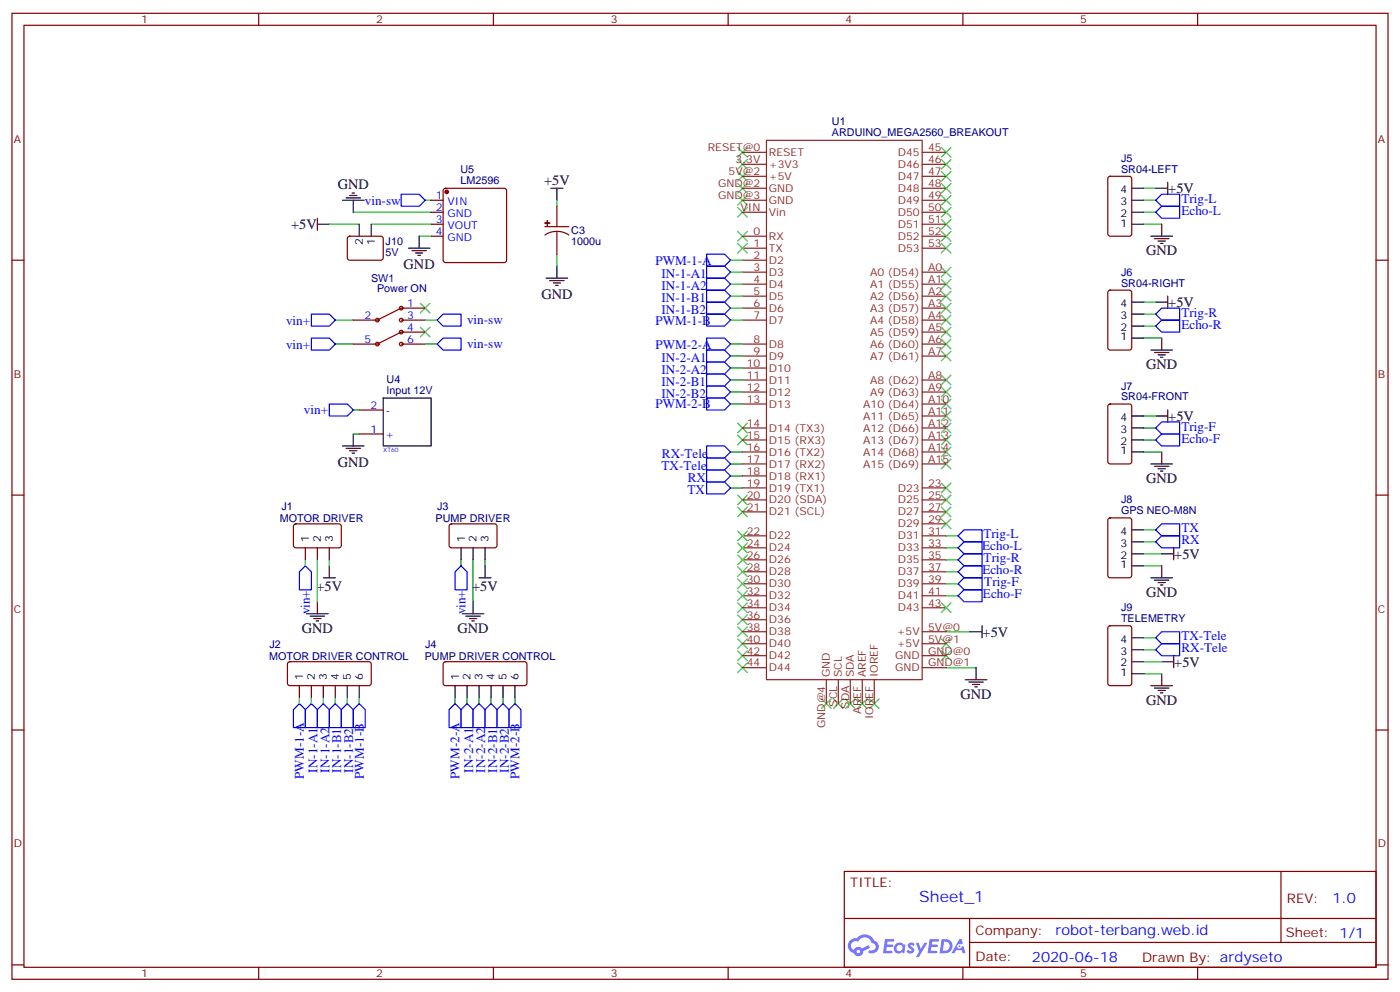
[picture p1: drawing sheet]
<svg xmlns="http://www.w3.org/2000/svg" width="412mm" height="292mm" viewBox="0 0 412 292" stroke-linecap="round" stroke-linejoin="round" font-family="sans-serif">
<g fill="none" stroke="#870000" stroke-width=".35">
<path d="M3.5 3.9h405.4v284.4h-405.4zM7.1 7.4h398.2v277.3h-398.2zM76.2 3.9v3.5M145.3 3.9v3.5M214.5 3.9v3.5M283.6 3.9v3.5M352.8 3.9v3.5M3.5 76.6h3.6M405.3 76.6h3.6M3.5 145.7h3.6M405.3 145.7h3.6M3.5 214.9h3.6"/>
<path d="M405.3 214.9h3.6M248.7 256.5h156.6v28.2h-156.6zM377.3 256.5v20.9M248.7 270.4h156.5M285.6 277.4h119.6M285.6 270.4v14.1M3.5 284h3.6M76.2 284.7v3.6M145.3 284.7v3.6M214.5 284.7v3.6M283.6 284.7v3.6M352.8 284.7v3.6"/>
<path d="M405.3 284h3.6"/>
</g>
<g fill="#5487ff">
<path d="M267.7 277.7a1.22 1.22 0 0 1 1.7 .2l-.4 .6a.47 .47 0 0 0-.3-.4 .47 .47 0 0 0-.5 .2l.1 .2a1.14 1.14 0 0 1 .8 1.8 1.14 1.14 0 0 1-1.9 0l-.2-.2 .5-.6 .7 .5a.29 .29 0 0 0 .3-.3 .29 .29 0 0 0-.2-.3 1.04 1.04 0 0 1-.6-1.7z"/>
<path d="M260.7 276.4h2.4l.3 .2-.2 .5-1.8 .1-.1 .8h1.5l.3 .4-.3 .4h-1.6l-.2 1.1h1.7l.2 .3-.2 .3-2.6 .1z"/>
<path d="M273.8 276.4h2.4l.3 .2-.1 .5-1.8 .1-.2 .8h1.6l.3 .4-.4 .4h-1.6l-.1 1.1h1.7l.2 .3-.2 .3-2.6 .1z"/>
<path d="M282.6 276.4h.7l.3 1.3-.6 .3a.69 .69 0 0 0-1 .3 .69 .69 0 0 0 .4 .9 .69 .69 0 0 0 .9-.6l.5-.2 .6 2.2h-.8l-.2-.9h-1.8l-.5 .9h-.8z"/>
<path d="M269.8 277.5h.8l.6 1.8 1.1-1.8h.9l-2.6 4.2h-.8l.9-1.5z"/>
<path d="M277.4 276.4l-.6 4.2h1.3a2.11 2.11 0 0 0 2.5-2.1 2.11 2.11 0 0 0-2.5-2.1zM278.1 277.2a1.39 1.39 0 0 1 1.7 1.4 1.39 1.39 0 0 1-1.8 1.3h-.3z"/>
<path d="M263.7 278.1a1.54 1.54 0 0 0-.1 2.1 1.54 1.54 0 0 0 2.2 .1l.6 .3 .3-2.3-.2-.3h-.4a1.49 1.49 0 0 0-2.4 .1zM264 279.1a.94 .94 0 0 1 1.8 0 .94 .94 0 0 1-1.8 0z"/>
<path d="M250.4 276.8a2.18 2.18 0 0 0 1.1 3.7 1.44 1.44 0 0 0 1.6 .9 1.44 1.44 0 0 0 1.2-1.4l2-1-.5-.8-1.9 1a1.47 1.47 0 0 0-2.4 .4 1.39 1.39 0 0 1-.7-1.9 1.39 1.39 0 0 1 2-.5 2.12 2.12 0 0 1 2.2-1.3 2.12 2.12 0 0 1 1.9 1.7 1.14 1.14 0 0 1 1.1 1.4 1.14 1.14 0 0 1-1.7 .7 .43 .43 0 0 0-.5 .4 .43 .43 0 0 0 .4 .5 1.98 1.98 0 0 0 2.5-1.2 1.98 1.98 0 0 0-1.2-2.6 3.1 3.1 0 0 0-5.3-.6l-.9 .1zM252.3 280.1a.55 .55 0 0 1 1.1 0 .55 .55 0 0 1-1.1 0z"/>
<circle cx="282.6" cy="278.5" r=".26"/>
</g>
<g fill="none" stroke="#000" stroke-width=".35">
<path d="M100.9 58.9h6.3M102 58.2h4.2M103 57.5h2.1M103.7 56.8h.7M104.1 58.9v3.6M162.3 55.4h3.5M164 55.4v3.5M333.4 55.4h3.5M333.4 58.9h3.5M340.4 55.4h3.6M344 53.7v3.5M93.5 66h3.5"/>
<path d="M93.5 64.2v3.6M105.8 66v3.5M109.4 66v3.5M120.3 73.1h6.3M121.4 73.8h4.2M122.4 74.5h2.1M123.1 75.2h.7M123.5 69.5v3.6M164 78.4v3.5M333.4 66h3.5M333.4 62.5h3.5M339 69.5h6.4"/>
<path d="M340.1 70.2h4.2M341.1 70.9h2.2M341.8 71.6h.7M342.2 66v3.5M160.9 81.9h6.3M161.9 82.6h4.3M163 83.3h2.1M163.7 84h.7M333.4 88.9h3.5M333.4 99.5h3.5M333.4 96h3.5M333.4 92.5h3.5"/>
<path d="M340.4 88.9h3.6M342.2 99.5v3.5M344 87.2v3.5M112.9 117.2h14.1v14.1h-14.1zM339 103h6.4M340.1 103.8h4.2M341.1 104.5h2.2M341.8 105.2h.7M100.9 131.3h6.3M102 132h4.2M103 132.7h2.1M103.7 133.4h.7"/>
<path d="M104.1 127.7v3.6M333.4 122.4h3.5M333.4 133h3.5M333.4 129.5h3.5M333.4 126h3.5M339 136.6h6.4M340.1 137.3h4.2M340.4 122.4h3.6M341.1 138h2.2M341.8 138.7h.7M342.2 133v3.6M344 120.7v3.5"/>
<path d="M333.4 159.5h3.5M333.4 156h3.5M90 161.3v3.5M93.5 161.3v3.5M93.5 177.1v3.6M95.2 170.1h3.6M97 161.3v3.5M97 166.5v3.6M135.8 161.3v3.5M139.3 161.3v3.5M139.3 177.1v3.6M141.1 170.1h3.5"/>
<path d="M142.9 161.3v3.5M142.9 166.5v3.6M333.4 163h3.5M333.4 166.5h3.5M339 170.1h6.4M340.1 170.8h4.2M341.1 171.5h2.2M341.8 172.2h.7M342.2 166.5v3.6M342.2 163h3.5M345.7 161.3v3.5M90.3 180.7h6.4"/>
<path d="M91.4 181.4h4.2M92.4 182.1h2.1M93.1 182.8h.7M136.2 180.7h6.3M137.2 181.4h4.3M138.3 182.1h2.1M139 182.8h.7M285.8 185.9h3.5M287.5 196.5v3.6M289.3 184.2v3.5M333.4 194.8h3.5M333.4 198.3h3.5"/>
<path d="M333.4 191.2h3.5M333.4 187.7h3.5M342.2 198.3v3.5M342.2 194.8h3.5M345.7 193v3.5M88.2 201.8v3.6M91.7 201.8v3.6M95.2 201.8v3.6M98.8 201.8v3.6M102.3 201.8v3.6M105.8 201.8v3.6M134.1 201.8v3.6"/>
<path d="M137.6 201.8v3.6M141.1 201.8v3.6M144.6 201.8v3.6M148.2 201.8v3.6M151.7 201.8v3.6M284.3 200.1h6.4M285.4 200.8h4.2M286.5 201.5h2.1M287.2 202.2h.7M339 201.8h6.4M340.1 202.5h4.2M341.1 203.2h2.2"/>
<path d="M341.8 203.9h.7"/>
</g>
<g fill="none" stroke="#008700" stroke-width=".35">
<path d="M125.2 58.9h1.8M164 58.9v1.8M336.9 58.9h3.5M336.9 55.4h3.5M97 66h8.8M104.1 62.5h22.9M109.4 66h17.6M123.5 69.5h3.5M164 74.8v3.6M215.2 76.6h3.5M336.9 66h5.3M336.9 62.5h3.5"/>
<path d="M98.8 94.2h5.3M125.2 94.2h3.6M215.2 94.2h3.5M215.2 80.1h3.5M215.2 83.6h3.5M215.2 87.2h3.5M215.2 90.7h3.5M336.9 88.9h3.5M336.9 92.5h3.5M336.9 96h3.5M336.9 99.5h5.3M98.8 101.3h5.3"/>
<path d="M125.2 101.3h3.6M215.2 101.3h3.5M215.2 104.8h3.5M215.2 108.3h3.5M215.2 111.9h3.5M215.2 115.4h3.5M215.2 118.9h3.5M104.1 120.7h1.7M104.1 127.7h1.7M215.2 133h3.5M215.2 136.6h3.5M336.9 122.4h3.5"/>
<path d="M336.9 126h3.5M336.9 129.5h3.5M336.9 133h5.3M215.2 143.6h3.5M215.2 140.1h3.5M278.7 157.7h3.5M336.9 159.5h3.5M336.9 156h3.5M90 164.8v1.7M93.5 164.8v12.3M97 164.8v1.7M135.8 164.8v1.7"/>
<path d="M139.3 164.8v12.3M142.9 164.8v1.7M278.7 175.4h3.5M278.7 171.8h3.5M278.7 168.3h3.5M278.7 164.8h3.5M278.7 161.3h3.5M336.9 166.5h5.3M336.9 163h5.3M278.7 196.5h8.8M278.7 185.9h7.1M336.9 194.8h5.3"/>
<path d="M336.9 198.3h5.3M336.9 187.7h3.5M336.9 191.2h3.5M88.2 205.4v1.7M91.7 205.4v1.7M95.2 205.4v1.7M98.8 205.4v1.7M102.3 205.4v1.7M105.8 205.4v1.7M134.1 205.4v1.7M137.6 205.4v1.7M141.1 205.4v1.7"/>
<path d="M144.6 205.4v1.7M148.2 205.4v1.7M151.7 205.4v1.7"/>
</g>
<g fill="none" stroke="#00f" stroke-width=".35">
<path d="M118.2 57.2h5.3l1.7 1.7-1.7 1.8h-5.3zM340.4 58.9l1.8-1.7h5.3v3.5h-5.3zM208.1 78.4h5.3l1.8 1.7-1.8 1.8h-5.3zM208.1 74.8h5.3l1.8 1.8-1.8 1.8h-5.3zM342.2 60.7h5.3v3.5h-5.3l-1.8-1.7zM91.7 99.5h5.3l1.8 1.8-1.8 1.7h-5.3zM91.7 92.5h5.3l1.8 1.7-1.8 1.8h-5.3zM128.8 94.2l1.7-1.7h5.3v3.5h-5.3zM208.1 99.5h5.3l1.8 1.8-1.8 1.7h-5.3zM208.1 88.9h5.3l1.8 1.8-1.8 1.8h-5.3zM208.1 85.4h5.3l1.8 1.8-1.8 1.7h-5.3zM208.1 81.9h5.3l1.8 1.7-1.8 1.8h-5.3z"/>
<path d="M208.1 92.5h5.3l1.8 1.7-1.8 1.8h-5.3zM340.4 92.5l1.8-1.8h5.3v3.5h-5.3zM342.2 94.2h5.3v3.6h-5.3l-1.8-1.8zM97 118.9h5.3l1.8 1.8-1.8 1.7h-5.3zM128.8 101.3l1.7-1.8h5.3v3.5h-5.3zM208.1 117.2h5.3l1.8 1.7-1.8 1.8h-5.3zM208.1 103h5.3l1.8 1.8-1.8 1.8h-5.3zM208.1 106.6h5.3l1.8 1.7-1.8 1.8h-5.3zM208.1 110.1h5.3l1.8 1.8-1.8 1.7h-5.3zM208.1 113.6h5.3l1.8 1.8-1.8 1.8h-5.3zM208.1 138.3h5.3l1.8 1.8-1.8 1.8h-5.3zM208.1 134.8h5.3l1.8 1.8-1.8 1.7h-5.3z"/>
<path d="M208.1 131.3h5.3l1.8 1.7-1.8 1.8h-5.3zM340.4 126l1.8-1.8h5.3v3.5h-5.3zM342.2 127.7h5.3v3.6h-5.3l-1.8-1.8zM208.1 141.9h5.3l1.8 1.7-1.8 1.8h-5.3zM282.2 157.7l1.8-1.7h5.3v3.5h-5.3zM340.4 156l1.8-1.8h5.3v3.5h-5.3zM342.2 157.7h5.3v3.6h-5.3l-1.8-1.8zM90 166.5l1.7 1.8v5.3h-3.5v-5.3zM135.8 166.5l1.8 1.8v5.3h-3.5v-5.3zM282.2 161.3l1.8-1.8h5.3v3.5h-5.3zM282.2 164.8l1.8-1.8h5.3v3.5h-5.3zM282.2 168.3l1.8-1.8h5.3v3.6h-5.3z"/>
<path d="M282.2 171.8l1.8-1.7h5.3v3.5h-5.3zM282.2 175.4l1.8-1.8h5.3v3.5h-5.3zM340.4 187.7l1.8-1.8h5.3v3.6h-5.3zM340.4 191.2l1.8-1.7h5.3v3.5h-5.3zM88.2 207.1l1.8 1.8v5.3h-3.6v-5.3zM91.7 207.1l1.8 1.8v5.3h-3.5v-5.3zM95.2 207.1l1.8 1.8v5.3h-3.5v-5.3zM98.8 207.1l1.7 1.8v5.3h-3.5v-5.3zM102.3 207.1l1.8 1.8v5.3h-3.6v-5.3zM104.1 208.9l1.7-1.8 1.8 1.8v5.3h-3.5zM134.1 207.1l1.7 1.8v5.3h-3.5v-5.3zM137.6 207.1l1.7 1.8v5.3h-3.5v-5.3z"/>
<path d="M141.1 207.1l1.8 1.8v5.3h-3.6v-5.3zM144.6 207.1l1.8 1.8v5.3h-3.5v-5.3zM148.2 207.1l1.7 1.8v5.3h-3.5v-5.3zM151.7 207.1l1.8 1.8v5.3h-3.6v-5.3z"/>
</g>
<g fill="none" stroke="#3c3" stroke-width=".35">
<path d="M217.3 57.5l2.8 2.9M217.3 54l2.8 2.8M217.3 50.5l2.8 2.8M217.3 47l2.8 2.8M217.3 43.4l2.8 2.8M220.1 57.5l-2.8 2.9M220.1 54l-2.8 2.8M220.1 50.5l-2.8 2.8M220.1 47l-2.8 2.8M220.1 43.4l-2.8 2.8M277.3 43.4l2.8 2.8M277.3 47l2.8 2.8"/>
<path d="M277.3 50.5l2.8 2.8M277.3 54l2.8 2.8M277.3 57.5l2.8 2.9M280.1 43.4l-2.8 2.8M280.1 47l-2.8 2.8M280.1 50.5l-2.8 2.8M280.1 54l-2.8 2.8M280.1 57.5l-2.8 2.9M217.3 68.1l2.8 2.8M217.3 61.1l2.8 2.8M217.3 71.6l2.8 2.9M220.1 68.1l-2.8 2.8"/>
<path d="M220.1 61.1l-2.8 2.8M220.1 71.6l-2.8 2.9M277.3 61.1l2.8 2.8M277.3 64.6l2.8 2.8M277.3 68.1l2.8 2.8M277.3 71.6l2.8 2.9M277.3 78.7l2.8 2.8M280.1 61.1l-2.8 2.8M280.1 64.6l-2.8 2.8M280.1 68.1l-2.8 2.8M280.1 71.6l-2.8 2.9M280.1 78.7l-2.8 2.8"/>
<path d="M123.8 96.3l2.8 2.9M123.8 89.3l2.8 2.8M126.6 96.3l-2.8 2.9M126.6 89.3l-2.8 2.8M277.3 82.2l2.8 2.9M277.3 85.8l2.8 2.8M277.3 89.3l2.8 2.8M277.3 92.8l2.8 2.8M277.3 96.3l2.8 2.9M277.3 99.9l2.8 2.8M280.1 82.2l-2.8 2.9M280.1 85.8l-2.8 2.8"/>
<path d="M280.1 89.3l-2.8 2.8M280.1 92.8l-2.8 2.8M280.1 96.3l-2.8 2.9M280.1 99.9l-2.8 2.8M277.3 103.4l2.8 2.8M277.3 110.5l2.8 2.8M277.3 114l2.8 2.8M277.3 117.5l2.8 2.8M280.1 103.4l-2.8 2.8M280.1 110.5l-2.8 2.8M280.1 114l-2.8 2.8M280.1 117.5l-2.8 2.8"/>
<path d="M217.3 128.1l2.8 2.8M217.3 124.6l2.8 2.8M220.1 124.6l-2.8 2.8M220.1 128.1l-2.8 2.8M277.3 121l2.8 2.9M277.3 124.6l2.8 2.8M277.3 128.1l2.8 2.8M277.3 131.6l2.8 2.8M277.3 135.1l2.8 2.9M280.1 121l-2.8 2.9M280.1 124.6l-2.8 2.8M280.1 128.1l-2.8 2.8"/>
<path d="M280.1 131.6l-2.8 2.8M280.1 135.1l-2.8 2.9M217.3 149.3l2.8 2.8M217.3 145.7l2.8 2.9M217.3 156.3l2.8 2.8M217.3 159.8l2.8 2.9M220.1 145.7l-2.8 2.9M220.1 149.3l-2.8 2.8M220.1 156.3l-2.8 2.8M220.1 159.8l-2.8 2.9M277.3 142.2l2.8 2.8M277.3 145.7l2.8 2.9"/>
<path d="M277.3 149.3l2.8 2.8M277.3 152.8l2.8 2.8M280.1 142.2l-2.8 2.8M280.1 145.7l-2.8 2.9M280.1 149.3l-2.8 2.8M280.1 152.8l-2.8 2.8M217.3 177.5l2.8 2.8M217.3 163.4l2.8 2.8M217.3 166.9l2.8 2.8M217.3 170.4l2.8 2.8M217.3 174l2.8 2.8M220.1 170.4l-2.8 2.8"/>
<path d="M220.1 174l-2.8 2.8M220.1 177.5l-2.8 2.8M220.1 163.4l-2.8 2.8M220.1 166.9l-2.8 2.8M277.3 177.5l2.8 2.8M280.1 177.5l-2.8 2.8M217.3 181l2.8 2.8M217.3 184.5l2.8 2.9M217.3 188.1l2.8 2.8M217.3 191.6l2.8 2.8M217.3 195.1l2.8 2.8M220.1 181l-2.8 2.8"/>
<path d="M220.1 184.5l-2.8 2.9M220.1 188.1l-2.8 2.8M220.1 191.6l-2.8 2.8M220.1 195.1l-2.8 2.8M277.3 188.1l2.8 2.8M277.3 191.6l2.8 2.8M280.1 188.1l-2.8 2.8M280.1 191.6l-2.8 2.8M242 205.7l2.8 2.8M244.8 205.7l-2.8 2.8M245.5 205.7l2.9 2.8M248.4 205.7l-2.9 2.8"/>
<path d="M249.1 205.7l2.8 2.8M251.9 205.7l-2.8 2.8M252.6 205.7l2.8 2.8M255.4 205.7l-2.8 2.8M256.1 205.7l2.8 2.8M258.9 205.7l-2.8 2.8"/>
</g>
<g fill="none" stroke="#870000" stroke-width=".35">
<path d="M127 58.9h3.5M130.8 55.6l.4-.2h17.3l.5 .2 .2 .5v20.5l-.2 .5-.5 .2h-17.3l-.5-.2-.2-.5v-20.5zM326.6 52.1l.4-.2h5.7l.6 .4 .1 16.5-.5 .7h-5.9l-.6-.4-.1-16.5zM102.5 69.7l.5-.2 9.5 .1 .4 .6-.1 6-.6 .4-9.5-.1-.4-.6v-5.7zM127 62.5h3.5M127 66h3.5M127 69.5h3.5M160.5 66.7h7.1M164 68.1l1.9 .3 1.7 .8M164 68.1l-1.8 .3-1.7 .8M164 60.7v6M164 68.1v6.7"/>
<path d="M118.2 94.2h7M125.2 90.7h-7l-7.1 3.5h-7M125.2 97.8h-7l-7.1 3.5h-7M326.6 85.6l.4-.2h5.7l.6 .4 .1 16.5-.5 .7h-5.9l-.6-.4-.1-16.5zM118.2 101.3h7M326.6 119.1l.4-.2h5.7l.6 .5 .1 16.5-.5 .6-5.9 .1-.6-.5-.1-16.5zM105.8 127.7h7.1M105.8 120.7h7.1M86.7 154.4l.4-.2 13 .1 .4 .6v5.9l-.7 .5-12.9-.1-.5-.7v-5.6zM132.5 154.4l.5-.2 13 .1 .4 .6-.1 5.9-.6 .5-13-.1-.4-.7v-5.6zM326.6 152.6l.4-.2h5.7l.6 .5 .1 16.5-.5 .6-5.9 .1-.6-.5-.1-16.5zM84.9 195l.5-.2h23.5l.5 .7-.1 5.9-.6 .4h-23.6l-.4-.7v-5.6z"/>
<path d="M130.8 195l.4-.2h23.6l.4 .7v5.9l-.7 .4h-23.5l-.5-.7v-5.6zM326.6 184.4l.4-.2h5.7l.6 .4 .1 16.5-.5 .7h-5.9l-.6-.4-.1-16.5z"/>
<circle cx="111.1" cy="94.2" r=".53"/>
<circle cx="118.2" cy="90.7" r=".53"/>
<circle cx="118.2" cy="94.2" r=".53"/>
<circle cx="118.2" cy="97.8" r=".53"/>
<circle cx="111.1" cy="101.3" r=".53"/>
<circle cx="118.2" cy="101.3" r=".53"/>
</g>
<g fill="#870000" stroke="#870000" stroke-width=".35">
<path d="M160.5 65.7h1.4z"/>
<path d="M161.2 64.9l.1 1.5z"/>
<circle cx="131.6" cy="56.5" r=".53"/>
</g>
<g fill="none" stroke="#8c2424" stroke-width=".35">
<path d="M218.7 48.4h7.1M218.7 55.4h7.1M218.7 44.8h7.1M218.7 51.9h7.1M218.7 58.9h7.1M225.8 41.3h45.8v158.8h-45.8zM271.6 48.4h7.1M271.6 55.4h7.1M271.6 44.8h7.1M271.6 51.9h7.1M271.6 58.9h7.1M218.7 73.1h7.1"/>
<path d="M218.7 69.5h7.1M218.7 76.6h7.1M218.7 62.5h7.1M271.6 73.1h7.1M271.6 69.5h7.1M271.6 62.5h7.1M271.6 66h7.1M218.7 80.1h7.1M218.7 87.2h7.1M218.7 83.6h7.1M218.7 94.2h7.1M218.7 90.7h7.1"/>
<path d="M271.6 80.1h7.1M271.6 87.2h7.1M271.6 83.6h7.1M271.6 94.2h7.1M271.6 90.7h7.1M271.6 97.8h7.1M218.7 104.8h7.1M218.7 101.3h7.1M218.7 111.9h7.1M218.7 108.3h7.1M218.7 118.9h7.1M218.7 115.4h7.1"/>
<path d="M271.6 104.8h7.1M271.6 101.3h7.1M271.6 111.9h7.1M271.6 118.9h7.1M271.6 115.4h7.1M218.7 129.5h7.1M218.7 126h7.1M218.7 136.6h7.1M218.7 133h7.1M271.6 129.5h7.1M271.6 126h7.1M271.6 136.6h7.1"/>
<path d="M271.6 133h7.1M271.6 122.4h7.1M218.7 143.6h7.1M218.7 140.1h7.1M218.7 150.7h7.1M218.7 147.1h7.1M218.7 157.7h7.1M271.6 143.6h7.1M271.6 150.7h7.1M271.6 147.1h7.1M271.6 157.7h7.1M271.6 154.2h7.1"/>
<path d="M218.7 161.3h7.1M218.7 164.8h7.1M218.7 168.3h7.1M218.7 171.8h7.1M218.7 175.4h7.1M218.7 178.9h7.1M271.6 161.3h7.1M271.6 164.8h7.1M271.6 168.3h7.1M271.6 171.8h7.1M271.6 175.4h7.1M271.6 178.9h7.1"/>
<path d="M218.7 182.4h7.1M218.7 185.9h7.1M218.7 189.5h7.1M218.7 193h7.1M218.7 196.5h7.1M271.6 185.9h7.1M271.6 189.5h7.1M271.6 193h7.1M271.6 196.5h7.1M243.4 200.1v7M246.9 200.1v7M250.5 200.1v7"/>
<path d="M254 200.1v7M257.5 200.1v7"/>
</g>
<text font-size="4.6" fill="#00f" x="270.8" y="265.5">Sheet_1</text>
<g font-size="4.2">
<text x="99.5" y="55.7">GND</text>
<text x="160.3" y="54.4">+5V</text>
<text x="344.1" y="56.9">+5V</text>
<text x="85.8" y="67.5">+5V</text>
<text x="337.6" y="75.2">GND</text>
<text x="118.9" y="79.1">GND</text>
<text x="159.5" y="88">GND</text>
<text x="344.1" y="90.4">+5V</text>
<text x="337.6" y="108.7">GND</text>
<text x="344.1" y="123.9">+5V</text>
<text x="99.5" y="137.4">GND</text>
<text x="337.6" y="142.2">GND</text>
<text x="345.9" y="164.5">+5V</text>
<text x="93.2" y="174.1">+5V</text>
<text x="139.1" y="174.1">+5V</text>
<text x="337.6" y="175.7">GND</text>
<text x="88.9" y="186.3">GND</text>
<text x="134.8" y="186.3">GND</text>
<text x="289.5" y="187.4">+5V</text>
<text x="345.9" y="196.3">+5V</text>
<text x="282.9" y="205.7">GND</text>
<text x="337.6" y="207.5">GND</text>
</g>
<g font-size="4.2" fill="#00f">
<text x="392.5" y="265.8">1.0</text>
<text x="310.9" y="275.3">robot-terbang.web.id</text>
<text x="304" y="283.1">2020-06-18</text>
</g>
<g font-size="3.9" fill="#00f">
<text x="348" y="59.7">Trig-L</text>
<text x="107.5" y="60.2">vin-sw</text>
<text x="348" y="63.3">Echo-L</text>
<text x="193.1" y="77.9">PWM-1-A</text>
<text x="194.9" y="81.9">IN-1-A1</text>
<text x="194.9" y="88.9">IN-1-B1</text>
<text x="194.9" y="85.4">IN-1-A2</text>
<text x="84.2" y="95.5">vin+</text>
<text x="137.6" y="95.5">vin-sw</text>
<text x="193.1" y="95.5">PWM-1-B</text>
<text x="194.9" y="92.5">IN-1-B2</text>
<text x="348" y="93.2">Trig-R</text>
<text x="348" y="96.8">Echo-R</text>
<text x="84.2" y="102.6">vin+</text>
<text x="137.6" y="102.6">vin-sw</text>
<text x="193.1" y="102.6">PWM-2-A</text>
<text x="194.9" y="106.6">IN-2-A1</text>
<text x="194.9" y="113.6">IN-2-B1</text>
<text x="194.9" y="110.1">IN-2-A2</text>
<text x="194.9" y="117.2">IN-2-B2</text>
<text x="89.5" y="122">vin+</text>
<text x="193.1" y="120.2">PWM-2-B</text>
<text x="348" y="130.3">Echo-F</text>
<text x="348" y="126.8">Trig-F</text>
<text x="195" y="134.8">RX-Tele</text>
<text x="194.9" y="138.3">TX-Tele</text>
<text x="202.6" y="141.9">RX</text>
<text x="202.5" y="145.4">TX</text>
<text x="289.7" y="158.5">Trig-L</text>
<text x="348" y="160.3">RX</text>
<text x="348" y="156.7">TX</text>
<text x="289.3" y="162">Echo-L</text>
<text x="289.8" y="165.5">Trig-R</text>
<text x="289.4" y="169.1">Echo-R</text>
<text x="289.9" y="172.6">Trig-F</text>
<text x="289.6" y="176.1">Echo-F</text>
<text x="91.3" y="180.9" transform="rotate(-90 91.3 180.9)">vin+</text>
<text x="137.1" y="180.9" transform="rotate(-90 137.1 180.9)">vin+</text>
<text x="348" y="188.5">TX-Tele</text>
<text x="348" y="192">RX-Tele</text>
<text x="93.5" y="227.4" transform="rotate(-90 93.5 227.4)">IN-1-A1</text>
<text x="97" y="227.4" transform="rotate(-90 97 227.4)">IN-1-A2</text>
<text x="100.5" y="227.4" transform="rotate(-90 100.5 227.4)">IN-1-B1</text>
<text x="104.1" y="227.4" transform="rotate(-90 104.1 227.4)">IN-1-B2</text>
<text x="139.3" y="227.4" transform="rotate(-90 139.3 227.4)">IN-2-A1</text>
<text x="142.9" y="227.4" transform="rotate(-90 142.9 227.4)">IN-2-A2</text>
<text x="146.4" y="227.4" transform="rotate(-90 146.4 227.4)">IN-2-B1</text>
<text x="149.9" y="227.4" transform="rotate(-90 149.9 227.4)">IN-2-B2</text>
<text x="89.5" y="229.3" transform="rotate(-90 89.5 229.3)">PWM-1-A</text>
<text x="107.1" y="229.3" transform="rotate(-90 107.1 229.3)">PWM-1-B</text>
<text x="135.4" y="229.3" transform="rotate(-90 135.4 229.3)">PWM-2-A</text>
<text x="153" y="229.3" transform="rotate(-90 153 229.3)">PWM-2-B</text>
</g>
<g font-size="3.9" fill="#800">
<text x="250.5" y="261.1">TITLE:</text>
<text x="379.1" y="265.8">REV:</text>
<text x="287.4" y="275.3">Company:</text>
<text x="378.7" y="275.9">Sheet: 1/1</text>
<text x="287.4" y="283">Date:</text>
<text x="336.4" y="283.1">Drawn By: ardyseto</text>
</g>
<g font-size="3.2" fill="#800">
<text x="41.6" y="6.9">1</text>
<text x="110.8" y="6.9">2</text>
<text x="179.9" y="6.9">3</text>
<text x="249.1" y="6.9">4</text>
<text x="318.2" y="6.9">5</text>
<text x="4.1" y="42">A</text>
<text x="405.9" y="42">A</text>
<text x="4.1" y="111.2">B</text>
<text x="405.9" y="111.2">B</text>
<text x="4.1" y="180.3">C</text>
<text x="405.9" y="180.3">C</text>
<text x="4.1" y="249.4">D</text>
<text x="405.9" y="249.4">D</text>
<text x="41.6" y="287.7">1</text>
<text x="110.8" y="287.7">2</text>
<text x="179.9" y="287.7">3</text>
<text x="249.1" y="287.7">4</text>
<text x="318.2" y="287.7">5</text>
</g>
<g font-size="3.2" fill="#000080">
<text x="245.1" y="40">ARDUINO_MEGA2560_BREAKOUT</text>
<text x="245.1" y="36.8">U1</text>
<text x="330.2" y="47.7">J5</text>
<text x="135.6" y="50.9">U5</text>
<text x="330.2" y="50.8">SR04-LEFT</text>
<text x="135.6" y="54.1">LM2596</text>
<text x="168.3" y="68.9">C3</text>
<text x="113.6" y="75.3">5V</text>
<text x="113.6" y="72.1">J10</text>
<text x="168.3" y="72.1">1000u</text>
<text x="109.3" y="83.1">SW1</text>
<text x="330.2" y="81.2">J6</text>
<text x="111.1" y="86.1">Power ON</text>
<text x="330.2" y="84.3">SR04-RIGHT</text>
<text x="113.9" y="112.9">U4</text>
<text x="113.9" y="115.9">Input 12V</text>
<text x="330.2" y="117.9">SR04-FRONT</text>
<text x="330.2" y="114.7">J7</text>
<text x="330.2" y="148.2">J8</text>
<text x="82.5" y="153.6">MOTOR DRIVER</text>
<text x="82.9" y="150.1">J1</text>
<text x="128.3" y="153.6">PUMP DRIVER</text>
<text x="128.8" y="150.1">J3</text>
<text x="330.2" y="151.4">GPS NEO-M8N</text>
<text x="330.2" y="180">J9</text>
<text x="330.2" y="183.1">TELEMETRY</text>
<text x="79.4" y="190.7">J2</text>
<text x="125.3" y="190.7">J4</text>
<text x="79.3" y="194.2">MOTOR DRIVER CONTROL</text>
<text x="125.1" y="194.2">PUMP DRIVER CONTROL</text>
</g>
<g font-size="3.2" fill="#8d2323">
<text x="208.5" y="44.5">RESET@0</text>
<text x="226.5" y="45.9">RESET</text>
<text x="264.5" y="45.9">D45</text>
<text x="273.4" y="44.5">45</text>
<text x="214.6" y="51.5">5V@2</text>
<text x="216.7" y="48">3.3V</text>
<text x="226.5" y="49.4">+3V3</text>
<text x="226.5" y="53">+5V</text>
<text x="264.5" y="49.4">D46</text>
<text x="264.5" y="53">D47</text>
<text x="273.4" y="48">46</text>
<text x="273.4" y="51.5">47</text>
<text x="211.5" y="55.1">GND@2</text>
<text x="211.5" y="58.6">GND@3</text>
<text x="226.5" y="56.5">GND</text>
<text x="264.5" y="56.5">D48</text>
<text x="273.4" y="55.1">48</text>
<text x="273.4" y="58.6">49</text>
<text x="218.1" y="62.1">VIN</text>
<text x="226.5" y="60">GND</text>
<text x="226.5" y="63.5">Vin</text>
<text x="264.5" y="63.5">D50</text>
<text x="264.5" y="60">D49</text>
<text x="273.4" y="62.1">50</text>
<text x="273.4" y="65.7">51</text>
<text x="222" y="69.2">0</text>
<text x="226.5" y="70.6">RX</text>
<text x="264.5" y="70.6">D52</text>
<text x="264.5" y="67.1">D51</text>
<text x="273.4" y="69.2">52</text>
<text x="222" y="72.7">1</text>
<text x="222" y="76.2">2</text>
<text x="226.5" y="74.1">TX</text>
<text x="226.5" y="77.6">D2</text>
<text x="264.5" y="74.1">D53</text>
<text x="273.4" y="72.7">53</text>
<text x="222" y="79.8">3</text>
<text x="222" y="83.3">4</text>
<text x="226.5" y="81.2">D3</text>
<text x="256.3" y="81.2">A0 (D54)</text>
<text x="273.4" y="79.8">A0</text>
<text x="273.4" y="83.3">A1</text>
<text x="222" y="86.8">5</text>
<text x="226.5" y="88.2">D5</text>
<text x="226.5" y="84.7">D4</text>
<text x="256.3" y="84.7">A1 (D55)</text>
<text x="256.3" y="88.2">A2 (D56)</text>
<text x="273.4" y="86.8">A2</text>
<text x="222" y="93.9">7</text>
<text x="222" y="90.3">6</text>
<text x="226.5" y="95.3">D7</text>
<text x="226.5" y="91.8">D6</text>
<text x="256.3" y="91.8">A3 (D57)</text>
<text x="256.3" y="95.3">A4 (D58)</text>
<text x="273.4" y="90.3">A3</text>
<text x="273.4" y="93.9">A4</text>
<text x="222" y="100.9">8</text>
<text x="256.3" y="98.8">A5 (D59)</text>
<text x="273.4" y="97.4">A5</text>
<text x="273.4" y="100.9">A6</text>
<text x="220" y="108">10</text>
<text x="222" y="104.5">9</text>
<text x="226.5" y="105.9">D9</text>
<text x="226.5" y="102.3">D8</text>
<text x="256.3" y="102.3">A6 (D60)</text>
<text x="256.3" y="105.9">A7 (D61)</text>
<text x="273.4" y="104.5">A7</text>
<text x="220" y="111.5">11</text>
<text x="226.5" y="112.9">D11</text>
<text x="226.5" y="109.4">D10</text>
<text x="256.3" y="112.9">A8 (D62)</text>
<text x="273.4" y="111.5">A8</text>
<text x="220" y="118.6">13</text>
<text x="220" y="115">12</text>
<text x="226.5" y="120">D13</text>
<text x="226.5" y="116.5">D12</text>
<text x="254.3" y="120">A10 (D64)</text>
<text x="256.3" y="116.5">A9 (D63)</text>
<text x="273.4" y="115">A9</text>
<text x="273.4" y="118.6">A10</text>
<text x="220" y="125.6">14</text>
<text x="254.3" y="123.5">A11 (D65)</text>
<text x="273.4" y="122.1">A11</text>
<text x="273.4" y="125.6">A12</text>
<text x="220" y="129.2">15</text>
<text x="226.5" y="130.6">D15 (RX3)</text>
<text x="226.5" y="127">D14 (TX3)</text>
<text x="254.3" y="127">A12 (D66)</text>
<text x="254.3" y="130.6">A13 (D67)</text>
<text x="273.4" y="129.2">A13</text>
<text x="220" y="136.2">17</text>
<text x="220" y="132.7">16</text>
<text x="226.5" y="137.6">D17 (RX2)</text>
<text x="226.5" y="134.1">D16 (TX2)</text>
<text x="254.3" y="134.1">A14 (D68)</text>
<text x="254.3" y="137.6">A15 (D69)</text>
<text x="273.4" y="132.7">A14</text>
<text x="273.4" y="136.2">A15</text>
<text x="220" y="143.3">19</text>
<text x="220" y="139.7">18</text>
<text x="226.5" y="141.1">D18 (RX1)</text>
<text x="273.4" y="143.3">23</text>
<text x="220" y="146.8">20</text>
<text x="226.5" y="144.7">D19 (TX1)</text>
<text x="226.5" y="148.2">D20 (SDA)</text>
<text x="264.5" y="144.7">D23</text>
<text x="264.5" y="148.2">D25</text>
<text x="273.4" y="146.8">25</text>
<text x="220" y="150.3">21</text>
<text x="226.5" y="151.7">D21 (SCL)</text>
<text x="264.5" y="151.7">D27</text>
<text x="264.5" y="155.3">D29</text>
<text x="273.4" y="150.3">27</text>
<text x="273.4" y="153.8">29</text>
<text x="220" y="157.4">22</text>
<text x="220" y="160.9">24</text>
<text x="226.5" y="158.8">D22</text>
<text x="264.5" y="158.8">D31</text>
<text x="273.4" y="157.4">31</text>
<text x="273.4" y="160.9">33</text>
<text x="220" y="164.4">26</text>
<text x="220" y="168">28</text>
<text x="226.5" y="162.3">D24</text>
<text x="226.5" y="165.8">D26</text>
<text x="264.5" y="162.3">D33</text>
<text x="264.5" y="165.8">D35</text>
<text x="273.4" y="164.4">35</text>
<text x="273.4" y="168">37</text>
<text x="220" y="171.5">30</text>
<text x="226.5" y="169.4">D28</text>
<text x="226.5" y="172.9">D30</text>
<text x="264.5" y="169.4">D37</text>
<text x="264.5" y="172.9">D39</text>
<text x="273.4" y="171.5">39</text>
<text x="220" y="175">32</text>
<text x="220" y="178.5">34</text>
<text x="226.5" y="176.4">D32</text>
<text x="226.5" y="180">D34</text>
<text x="264.5" y="176.4">D41</text>
<text x="264.5" y="180">D43</text>
<text x="273.4" y="175">41</text>
<text x="273.4" y="178.5">43</text>
<text x="220" y="182.1">36</text>
<text x="220" y="185.6">38</text>
<text x="226.5" y="183.5">D36</text>
<text x="273.4" y="185.6">5V@0</text>
<text x="220" y="189.1">40</text>
<text x="226.5" y="187">D38</text>
<text x="226.5" y="190.5">D40</text>
<text x="264.2" y="187">+5V</text>
<text x="264.2" y="190.5">+5V</text>
<text x="273.4" y="189.1">5V@1</text>
<text x="220" y="192.7">42</text>
<text x="220" y="196.2">44</text>
<text x="226.5" y="194.1">D42</text>
<text x="226.5" y="197.6">D44</text>
<text x="263.7" y="194.1">GND</text>
<text x="263.7" y="197.6">GND</text>
<text x="273.4" y="192.7">GND@0</text>
<text x="273.4" y="196.2">GND@1</text>
<text x="244.5" y="199.4" transform="rotate(-90 244.5 199.4)">GND</text>
<text x="248" y="199.4" transform="rotate(-90 248 199.4)">SCL</text>
<text x="251.5" y="199.4" transform="rotate(-90 251.5 199.4)">SDA</text>
<text x="255.1" y="199.4" transform="rotate(-90 255.1 199.4)">AREF</text>
<text x="258.6" y="199.4" transform="rotate(-90 258.6 199.4)">IOREF</text>
<text x="246.6" y="208" transform="rotate(-90 246.6 208)">SCL</text>
<text x="250.1" y="208.6" transform="rotate(-90 250.1 208.6)">SDA</text>
<text x="243.1" y="214.3" transform="rotate(-90 243.1 214.3)">GND@4</text>
<text x="253.6" y="210" transform="rotate(-90 253.6 210)">AREF</text>
<text x="257.2" y="211.7" transform="rotate(-90 257.2 211.7)">IOREF</text>
</g>
<g font-size="3.2" fill="#00f">
<text x="128.3" y="58.6">1</text>
<text x="128.3" y="62.1">2</text>
<text x="128.3" y="65.7">3</text>
<text x="131.8" y="60.4">VIN</text>
<text x="131.8" y="63.9">GND</text>
<text x="128.3" y="69.2">4</text>
<text x="131.8" y="67.4">VOUT</text>
<text x="131.8" y="70.9">GND</text>
<text x="107.3" y="93.9">2</text>
<text x="119.9" y="90.3">1</text>
<text x="119.9" y="93.9">3</text>
<text x="107.3" y="100.9">5</text>
<text x="119.9" y="97.4">4</text>
<text x="119.9" y="100.9">6</text>
<text x="109.1" y="120.3">2</text>
<text x="113.6" y="121.7">-</text>
<text x="109.1" y="127.4">1</text>
<text x="113.6" y="128.8">+</text>
</g>
<g font-size="3.2">
<text x="330.1" y="56.8">4</text>
<text x="330.1" y="63.9">2</text>
<text x="330.1" y="60.4">3</text>
<text x="330.1" y="66.7">1</text>
<text x="106.9" y="72.3" transform="rotate(-90 106.9 72.3)">2</text>
<text x="110.4" y="72.3" transform="rotate(-90 110.4 72.3)">1</text>
<text x="330.1" y="93.9">3</text>
<text x="330.1" y="90.3">4</text>
<text x="330.1" y="100.2">1</text>
<text x="330.1" y="97.4">2</text>
<text x="330.1" y="123.9">4</text>
<text x="330.1" y="130.9">2</text>
<text x="330.1" y="127.4">3</text>
<text x="330.1" y="133.7">1</text>
<text x="91" y="159.5" transform="rotate(-90 91 159.5)">1</text>
<text x="94.5" y="159.5" transform="rotate(-90 94.5 159.5)">2</text>
<text x="98.1" y="159.5" transform="rotate(-90 98.1 159.5)">3</text>
<text x="136.9" y="159.5" transform="rotate(-90 136.9 159.5)">1</text>
<text x="140.4" y="159.5" transform="rotate(-90 140.4 159.5)">2</text>
<text x="143.9" y="159.5" transform="rotate(-90 143.9 159.5)">3</text>
<text x="330.1" y="160.9">3</text>
<text x="330.1" y="157.4">4</text>
<text x="330.1" y="167.3">1</text>
<text x="330.1" y="164.4">2</text>
<text x="330.1" y="189.1">4</text>
<text x="330.1" y="196.2">2</text>
<text x="330.1" y="192.7">3</text>
<text x="89.3" y="200.1" transform="rotate(-90 89.3 200.1)">1</text>
<text x="92.8" y="200.1" transform="rotate(-90 92.8 200.1)">2</text>
<text x="96.3" y="200.1" transform="rotate(-90 96.3 200.1)">3</text>
<text x="99.8" y="200.1" transform="rotate(-90 99.8 200.1)">4</text>
<text x="103.4" y="200.1" transform="rotate(-90 103.4 200.1)">5</text>
<text x="106.9" y="200.1" transform="rotate(-90 106.9 200.1)">6</text>
<text x="135.1" y="200.1" transform="rotate(-90 135.1 200.1)">1</text>
<text x="138.6" y="200.1" transform="rotate(-90 138.6 200.1)">2</text>
<text x="142.2" y="200.1" transform="rotate(-90 142.2 200.1)">3</text>
<text x="145.7" y="200.1" transform="rotate(-90 145.7 200.1)">4</text>
<text x="149.2" y="200.1" transform="rotate(-90 149.2 200.1)">5</text>
<text x="152.8" y="200.1" transform="rotate(-90 152.8 200.1)">6</text>
<text x="330.1" y="199">1</text>
</g>
<text font-size="1.8" fill="#00f" x="112.9" y="133">XT60</text>
</svg>
